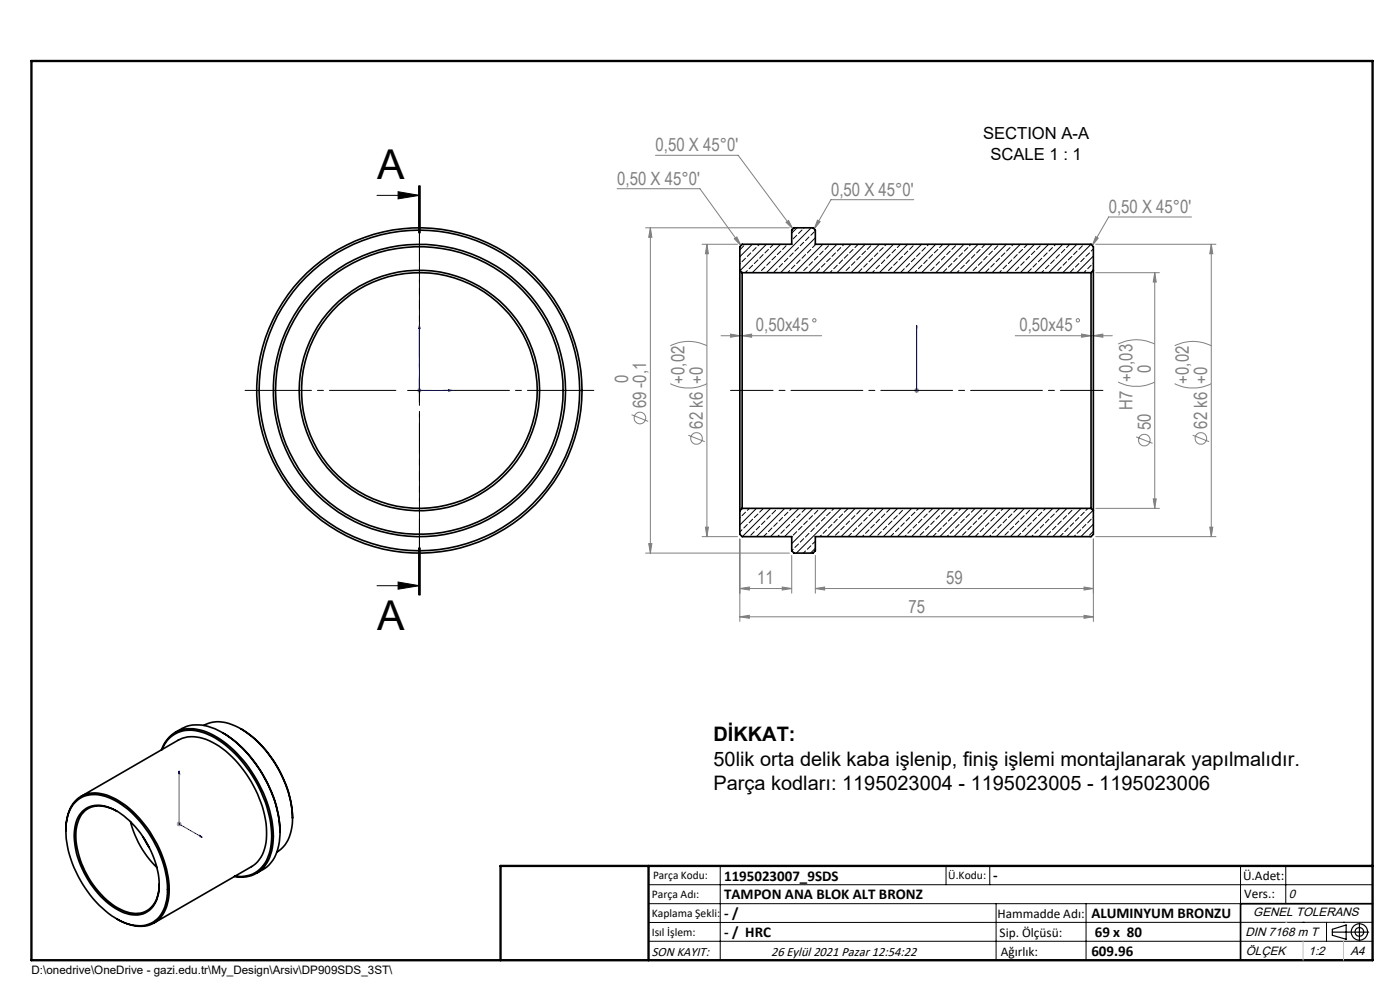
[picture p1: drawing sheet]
<svg xmlns="http://www.w3.org/2000/svg" width="297mm" height="210mm" viewBox="0 0 297 210" stroke-linecap="round" stroke-linejoin="round" font-family="sans-serif">
<g fill="none" stroke="#808080" stroke-width=".21">
<path d="M139.1 32.9h17.5l11.6 15.7M130.9 40h17.6l8.7 12.1M136.9 48.3h30.6M138 48.3l.3 2h-.7zM138 48.3v69M148.9 51.8h7.6M150 51.8l.3 2h-.7zM150 51.8v62M155.8 50.7l.5-.4 .9 1.8zM166.8 47.2l.5-.4 .9 1.8zM173.4 46.7l.6 .3-1.3 1.6zM193.9 42.4h-17.6l-3.6 6.2"/>
<path d="M232.4 50.2l.6 .3-1.3 1.6zM232.4 57.8h13.6M232.4 51.8h25.6M245 57.8l.3 2h-.6zM245 57.8v50M252.8 46h-17.6l-3.5 6.1M257 51.8l.3 2h-.7zM257 51.8v62M142.2 73.3a8.6 8.6 0 0 1 7.8 0M153 71.2h21.3M155 70.9l2 .3-2 .3zM157.4 71.2l2.1-.3v.6z"/>
<path d="M215.4 71.2h20.6M229.4 70.9l2.1 .3-2.1 .3zM232 71.2l2-.3v.6zM237.2 73a8.6 8.6 0 0 1 7.8 0M249.2 73.3a8.6 8.6 0 0 1 7.8 0M88.5 82.8h1M88.6 82.5l.7 .7M89 82.3v1M89.3 82.5l-.7 .7M134 88l3.5 1.4M142.2 81.4a8.6 8.6 0 0 0 7.8 0M146 92.3l3.5 1.4"/>
<path d="M194 82.8h.9M194.1 82.5l.7 .7M194.5 82.3v1M194.8 82.5l-.7 .7M237.2 81a8.6 8.6 0 0 0 7.8 0M241 92.7l3.5 1.3M249.2 81.4a8.6 8.6 0 0 0 7.8 0M253 92.3l3.5 1.4M136.9 117.3h30.6M137.6 115.3h.7l-.3 2zM148.9 113.8h7.6M149.6 111.8h.7l-.3 2z"/>
<path d="M157 114.3v17.5M168 117.8v8M173 117.8v8M232 114.3v17.5M232.4 107.8h13.6M232.4 113.8h25.6M244.7 105.8h.6l-.3 2zM256.6 111.8h.7l-.3 2zM157 130.8l2-.3v.7zM157 124.8l2-.3v.7zM157 124.8h11M157 130.8h75"/>
<path d="M165.9 124.5l2.1 .3-2.1 .4zM173 124.8l1.9-.3v.7zM173 124.8h59M230 124.5l2 .3-2 .4zM230 130.5l2 .3-2 .4zM37.5 174.8h1M37.6 174.4l.7 .7M38 174.3v1M38.3 174.4l-.7 .7"/>
<circle cx="172.7" cy="68" r=".36"/>
<circle cx="228.7" cy="68" r=".36"/>
<circle cx="135.8" cy="88.7" r="1.24"/>
<circle cx="147.8" cy="93" r="1.23"/>
<circle cx="242.8" cy="93.4" r="1.24"/>
<circle cx="254.8" cy="93" r="1.23"/>
</g>
<g fill="none" stroke="#000" stroke-width=".21">
<path d="M88.8 39.4v10M89 39.4v10M89.2 39.4v10M80 41.4h9M84.5 40.7l4.5 .7-4.5 .8zM86.5 82.8h5M89 80.3v5M88.8 116.2v10M89 116.2v10M89.2 116.2v10zM80 124.2h9M84.5 123.5l4.5 .7-4.5 .8z"/>
<path d="M137.6 187.7h153.6M137.6 191.7h153.6M137.6 199.7h153.6M152.8 183.7v20M200.7 183.7v4M210 183.7v4M211.3 191.7v12M230.4 191.7v12M263.2 183.7v20M272.8 183.7v8M276.4 195.6h.1M281.4 195.6v4.1"/>
<path d="M285 195.6h.1M291.2 195.6l-153.6 .1"/>
</g>
<g fill="none" stroke="#000" stroke-width=".25">
<path d="M282.6 197.7h7.8M282.6 197.1l3-.9v3l-3-.8zM288.4 195.8v3.8M106.2 203.7h185"/>
<circle cx="288.4" cy="197.7" r="1.74"/>
<circle cx="288.4" cy="197.7" r=".93"/>
</g>
<path d="M89 69l.1 .7h-.3zM89 69v13.8h6.9M194.5 69v.7v-.7M194.5 69v13.8M95.2 82.6l.7 .2-.7 .2zM194.5 82.6v.4zM194.5 82.8h.1M38 163.5v11.3l4.9 2.8M38 163.5l.1 .7-.2-.2zM42.4 177.2l.5 .4-.5-.1z" fill="none" stroke="#00f" stroke-width=".21"/>
<path d="M155 82.8h79" fill="none" stroke="#000" stroke-width=".21" stroke-dasharray="15.2 1.3 1.3 1.3" stroke-dashoffset="6.2"/>
<path d="M89 77.8v-32M84 82.8h-32M89 87.8v32M94 82.8h32" fill="none" stroke="#000" stroke-width=".21" stroke-dasharray="15.2 1.3 1.3 1.3" stroke-dashoffset="1.1"/>
<path d="M89 39.4v86.8" fill="none" stroke="#000" stroke-width=".21" stroke-dasharray="6.3 1.3 1.3 1.3" stroke-dashoffset=".4"/>
<path d="M291.2 191.7h-28v12" fill="none" stroke="#000" stroke-width=".35"/>
<path d="M6.7 12.9h284.5v190.8h-284.5zM137.6 183.7v20M291.2 183.7h-185v20" fill="none" stroke="#000" stroke-width=".5"/>
<path d="M276.4 199.7v4M285 199.7v4" fill="none" stroke="#c0c0c0" stroke-width=".21"/>
<path d="M272.8 195.6h.1" fill="none" stroke="#c0c0c0" stroke-width=".25"/>
<path d="M84.5 40.7l4.5 .7-4.5 .8zM84.5 123.5l4.5 .7-4.5 .8z" fill="#000"/>
<g fill="#00f">
<path d="M95.2 82.6l.7 .2-.7 .2zM89 69l.1 .7h-.3z"/>
<path d="M42.4 177.2l.5 .4-.5-.1zM38 163.5l.1 .7-.2-.2z"/>
<path d="M194.5 82.6v.4zM194.5 69v.7zM194.5 82.6v.4zM194.5 69v.7z"/>
</g>
<g fill="#808080">
<path d="M230 124.5l2 .3-2 .4zM173 124.8l1.9-.3v.7zM230 130.5l2 .3-2 .4zM157 130.8l2-.3v.7zM232 71.2l2-.3v.6zM229.4 70.9l2.1 .3-2.1 .3zM165.9 124.5l2.1 .3-2.1 .4zM157 124.8l2-.3v.7z"/>
<path d="M155.8 50.7l.5-.4 .9 1.8zM166.8 47.2l.5-.4 .9 1.8zM173.4 46.7l.6 .3-1.3 1.6zM232.4 50.2l.6 .3-1.3 1.6zM155 70.9l2 .3-2 .3zM157.4 71.2l2.1-.3v.6z"/>
<path d="M138 48.3l.3 2h-.7zM137.6 115.3h.7l-.3 2z"/>
<path d="M245 57.8l.3 2h-.6zM244.7 105.8h.6l-.3 2zM257 51.8l.3 2h-.7zM256.6 111.8h.7l-.3 2zM150 51.8l.3 2h-.7zM149.6 111.8h.7l-.3 2z"/>
</g>
<g fill="none" stroke="#000" stroke-width=".35">
<path d="M157 57.3v51M157 57.3v-5l.4-.5h10.6v-3l.5-.5h4l.5 .5v3h58.5l.5 .5v5M157 57.3l.4 .5M157.4 57.8v50M157.4 57.8h74.1M231.5 57.8v50M232 57.3v51M232 57.3l-.5 .5M157 108.3v5l.4 .5h10.6v3l.5 .5h4l.5-.5v-3h58.5l.5-.5v-5M157.4 107.8l-.4 .5M157.4 107.8h74.1M231.5 107.8l.5 .5"/>
<path d="M34.3 159.1a6.4 6.4 0 0 1 8.1-4.3 20.2 20.2 0 0 1 11 8.9 24.4 24.4 0 0 1 4.5 15.3 7.4 7.4 0 0 1-4.5 6.7l-1.8 .3-1.9-.1M34.4 159a6.4 6.4 0 0 1 8.3-3.7 20.2 20.2 0 0 1 10.3 8.5 24.2 24.2 0 0 1 4.5 15.2 7.2 7.2 0 0 1-4.5 6.6l-1.8 .3h-1.3M37.1 155.4a8.1 8.1 0 0 1 9.2-.5 26.3 26.3 0 0 1 12.2 15.8 15.2 15.2 0 0 1-.3 11.3l-1.6 1.9-2.2 1.3M43.3 153.9a6.9 6.9 0 0 1 6.6 .1 23.3 23.3 0 0 1 11.5 14.9 13 13 0 0 1-.6 9.8l-1.1 1.3-1 .7M47.2 155.4a26.6 26.6 0 0 1 11.9 17.4l.3 3.7M51.1 154.6a23.8 23.8 0 0 1 11 19M14 176.2a8 8 0 0 1 3.3-7.3 7.6 7.6 0 0 1 7.5 .7 24.3 24.3 0 0 1 11.1 19.1 7.9 7.9 0 0 1-3.1 7 7.7 7.7 0 0 1-8-.8M15.7 170.5a6.1 6.1 0 0 1 7.3-1.3 21.9 21.9 0 0 1 10.8 11.7 16.7 16.7 0 0 1 1.2 11.4 5.8 5.8 0 0 1-7.8 3.7 19.4 19.4 0 0 1-9.7-8.5 20 20 0 0 1-3.3-13.5l.5-2zM17.2 168.9l20.7-11.9a7.8 7.8 0 0 1 7.9 .9 24.1 24.1 0 0 1 10.8 19.3 7.4 7.4 0 0 1-3.2 6.6l-20.7 12M17.5 172.1a5.5 5.5 0 0 1 6.3-.6 19.5 19.5 0 0 1 10 16.9 5.5 5.5 0 0 1-4 5.6 8.8 8.8 0 0 1-7.2-2.7 19.9 19.9 0 0 1-6.8-14.8 6.6 6.6 0 0 1 1.7-4.4zM24.8 172.1a6 6 0 0 0-6.4-.4 6.6 6.6 0 0 0-2.3 5.9 19.2 19.2 0 0 0 9.6 15.4 5.3 5.3 0 0 0 6.7-.9 7.3 7.3 0 0 0 1.4-4.5M27.7 174.3a20.6 20.6 0 0 0 5.6 9.7"/>
<path d="M30.3 177.5l1.4 2.3"/>
<circle cx="89" cy="82.8" r="30.5"/>
<circle cx="89" cy="82.8" r="25.5"/>
<circle cx="89" cy="82.8" r="31"/>
<circle cx="89" cy="82.8" r="34.5"/>
<circle cx="89" cy="82.8" r="34"/>
<circle cx="89" cy="82.8" r="25"/>
</g>
<g fill="none" stroke="#000" stroke-width=".21">
<path d="M157.1 55.9l-.1 .1M157.8 52.1l-.7 .8M158.2 54.8l-.8 .7M158.5 57.4l-.4 .4M159.3 53.6l-.8 .8M159.6 51.8l-2.6 2.7M159.7 56.3l-.8 .7M160.4 52.5l-.7 .8M160.8 55.1l-.8 .8M161.1 51.8l-.3 .3M161.1 57.8h.1M161.9 54l-.8 .8"/>
<path d="M162.3 56.6l-.8 .8M162.6 51.8l-5.6 5.6M163 52.9l-.7 .7M163.4 55.5l-.7 .8M164.1 51.8l-.7 .7M164.5 54.4l-.7 .7M164.9 57l-.8 .8M165.6 51.8l-6 6M165.7 53.3l-.8 .7M166 55.9l-.7 .7M166.8 52.1l-.8 .8M167.1 54.8l-.7 .7"/>
<path d="M167.5 57.4l-.4 .4M168.3 53.6l-.8 .8M168.6 56.3l-.7 .7M169 49.9l-.7 .8M169.1 48.3l-1.1 1.2M169.4 52.5l-.8 .8M169.8 55.1l-.8 .8M170.1 48.8l-.7 .7M170.1 57.8h.1M170.5 51.4l-.7 .7M170.6 48.3l-.1 .1M170.9 54l-.8 .8"/>
<path d="M171.3 56.6l-.8 .8M171.6 50.3l-.7 .7M172 52.9l-.7 .7M172.1 48.3l-9.5 9.5M172.4 55.5l-.8 .8M172.8 49.2l-.8 .7M173 50.4l-7.4 7.4M173.1 51.8l-.7 .7M173.5 54.4l-.7 .7M173.9 57l-.8 .8M174.6 51.8l-6 6M174.6 53.3l-.7 .7"/>
<path d="M175 55.9l-.8 .7M175.8 52.1l-.8 .8M176.1 54.8l-.7 .7M176.5 57.4l-.4 .4M177.2 53.6l-.7 .8M177.6 51.8l-6 6M177.6 56.3l-.7 .7M178.4 52.5l-.8 .8M178.8 55.1l-.8 .8M179.1 51.8l-.3 .3M179.1 57.8h-.1M179.9 54l-.8 .8"/>
<path d="M180.2 56.6l-.7 .8M180.6 51.8l-6 6M181 52.9l-.8 .7M181.4 55.5l-.8 .8M182.1 51.8l-.7 .7M182.5 54.4l-.7 .7M182.8 57l-.7 .8M183.6 51.8l-6 6M183.6 53.3l-.8 .7M184 55.9l-.8 .7M184.7 52.1l-.7 .8M185.1 54.8l-.7 .7"/>
<path d="M185.5 57.4l-.5 .4M186.2 53.6l-.7 .8M186.5 51.8l-5.9 6M186.6 56.3l-.8 .7M187.4 52.5l-.8 .8M187.7 55.1l-.7 .8M188 51.8l-.3 .3M188.1 57.8h-.1M188.8 54l-.7 .8M189.2 56.6l-.7 .8M189.5 51.8l-5.9 6M190 52.9l-.8 .7"/>
<path d="M190.4 55.5l-.8 .8M191 51.8l-.6 .7M191.5 54.4l-.8 .7M191.8 57l-.7 .8M192.5 51.8l-6 6M192.6 53.3l-.8 .7M193 55.9l-.8 .7M193.7 52.1l-.7 .8M194.1 54.8l-.8 .7M194.5 57.4l-.5 .4M195.2 53.6l-.7 .8M195.5 51.8l-6 6"/>
<path d="M195.6 56.3l-.8 .7M196.3 52.5l-.7 .8M196.7 55.1l-.7 .8M197 51.8l-.3 .3M197.1 57.8h-.1M197.8 54l-.7 .8M198.2 56.6l-.8 .8M198.5 51.8l-6 6M199 52.9l-.8 .7M199.3 55.5l-.7 .8M200 51.8l-.7 .7M200.4 54.4l-.7 .7"/>
<path d="M200.8 57l-.7 .8M201.5 51.8l-6 6M201.6 53.3l-.8 .7M201.9 55.9l-.7 .7M202.7 52.1l-.8 .8M203.1 54.8l-.8 .7M203.4 57.4l-.4 .4M204.2 53.6l-.8 .8M204.5 51.8l-6 6M204.6 56.3l-.8 .7M205.3 52.5l-.7 .8M205.7 55.1l-.8 .8"/>
<path d="M206 51.8l-.3 .3M206.1 57.8h-.1M206.8 54l-.7 .8M207.2 56.6l-.8 .8M207.5 51.8l-6 6M207.9 52.9l-.7 .7M208.3 55.5l-.8 .8M209 51.8l-.7 .7M209.4 54.4l-.7 .7M209.8 57l-.7 .8M210.5 51.8l-6 6M210.5 53.3l-.7 .7"/>
<path d="M210.9 55.9l-.7 .7M211.7 52.1l-.8 .8M212.1 54.8l-.8 .7M212.4 57.4l-.4 .4M213.2 53.6l-.8 .8M213.5 51.8l-6 6M213.5 56.3l-.7 .7M214.3 52.5l-.8 .8M214.7 55.1l-.8 .8M215 51.8l-.3 .3M215.1 57.8h-.1M215.8 54l-.7 .8"/>
<path d="M216.1 56.6l-.7 .8M216.5 51.8l-6 6M216.9 52.9l-.8 .7M217.3 55.5l-.8 .8M218 51.8l-.7 .7M218.4 54.4l-.7 .7M218.8 57l-.8 .8M219.5 51.8l-6 6M219.5 53.3l-.7 .7M219.9 55.9l-.8 .7M220.7 52.1l-.8 .8M221 54.8l-.7 .7"/>
<path d="M221.4 57.4l-.5 .4M222.1 53.6l-.7 .8M222.5 51.8l-6 6M222.5 56.3l-.7 .7M223.3 52.5l-.8 .8M223.7 55.1l-.8 .8M224 51.8l-.3 .3M224 57.8h-.1M224.8 54l-.8 .8M225.1 56.6l-.7 .8M225.5 51.8l-6 6M225.9 52.9l-.8 .7"/>
<path d="M226.3 55.5l-.8 .8M226.9 51.8l-.6 .7M227.4 54.4l-.8 .7M227.8 57l-.8 .8M228.5 51.8l-6 6M228.5 53.3l-.7 .7M228.9 55.9l-.8 .7M229.6 52.1l-.7 .8M230 54.8l-.7 .7M230.4 57.4l-.5 .4M231.1 53.6l-.7 .8M231.5 51.8l-6 6"/>
<path d="M231.5 56.3l-.7 .7M232 54.3l-3.6 3.5M232 57.3l-.6 .5M232 52.8l-.5 .5M232 55.8l-.1 .1M157.1 109.8h-.1M157.4 112.4l-.4 .4M157.5 107.8l-.5 .6M158.2 108.6l-.8 .8M158.5 111.3l-.7 .7M159 107.8l-.5 .5M159.7 110.1l-.8 .8"/>
<path d="M160 112.8l-.7 .7M160.5 107.8l-3.5 3.6M160.8 109l-.8 .8M161.1 111.6l-.7 .8M161.9 107.9l-.8 .7M162.3 110.5l-.8 .8M162.7 113.1l-.7 .7M163.4 109.4l-.7 .7M163.5 107.8l-6 6M163.8 112l-.8 .8M164.5 108.3l-.7 .7M164.9 110.9l-.8 .7"/>
<path d="M165 107.8l-.1 .1M165.3 113.5l-.3 .3M166 109.8l-.7 .7M166.4 112.4l-.7 .7M166.5 107.8l-6 6M167.1 108.6l-.7 .8M167.5 111.3l-.7 .7M168 107.8l-.5 .5M168.3 116.5l-.3 .3M168.6 110.1l-.7 .8M169 112.8l-.7 .7M169.4 115.4l-.8 .7"/>
<path d="M169.5 107.8l-6.1 6M169.8 109l-.8 .8M170.1 111.6l-.7 .8M170.5 114.3l-.7 .7M170.9 107.9l-.8 .7M170.9 116.9l-.5 .4M171.3 110.5l-.8 .8M171.6 113.1l-.7 .8M172 115.8l-.7 .7M172.4 109.4l-.8 .7M172.4 107.8l-6 6M172.8 112l-.8 .8"/>
<path d="M173 116.3l-1.1 1M173 114.8l-.6 .6M173.5 108.3l-.7 .7M173.9 110.9l-.8 .7M174 107.8l-.1 .1M174.2 113.5l-.3 .3M175 109.8l-.8 .7M175.4 112.4l-.8 .7M175.4 107.8l-7.4 7.5M176.1 108.6l-.7 .8M176.5 111.3l-.7 .7M177 107.8l-.5 .5"/>
<path d="M177.6 110.1l-.7 .8M178 112.8l-.8 .7M178.4 107.8l-9.5 9.5M178.8 109l-.8 .8M179.1 111.6l-.7 .8M179.9 107.9l-.8 .7M180.2 110.5l-.7 .8M180.6 113.1l-.7 .7M181.4 109.4l-.8 .7M181.4 107.8l-6 6M181.8 112l-.8 .8M182.5 108.3l-.7 .7"/>
<path d="M182.8 110.9l-.7 .7M182.9 107.8l-.1 .1M183.2 113.5l-.3 .3M184 109.8l-.8 .7M184.4 112.4l-.8 .7M184.4 107.8l-6 6M185.1 108.6l-.7 .8M185.5 111.3l-.8 .7M185.9 107.8l-.4 .5M186.6 110.1l-.8 .8M187 112.8l-.8 .7M187.4 107.8l-6 6"/>
<path d="M187.7 109l-.7 .8M188.1 111.6l-.7 .8M188.8 107.9l-.7 .7M189.2 110.5l-.7 .8M189.6 113.1l-.7 .7M190.4 109.4l-.8 .7M190.4 107.8l-6 6M190.7 112l-.7 .8M191.5 108.3l-.8 .7M191.8 110.9l-.7 .7M191.9 107.8l-.1 .1M192.2 113.5l-.3 .3"/>
<path d="M193 109.8l-.8 .7M193.3 112.4l-.7 .7M193.4 107.8l-6 6M194.1 108.6l-.8 .8M194.5 111.3l-.8 .7M194.9 107.8l-.4 .5M195.6 110.1l-.8 .8M196 112.8l-.8 .7M196.4 107.8l-6 6M196.7 109l-.7 .8M197.1 111.6l-.8 .8M197.8 107.9l-.7 .7"/>
<path d="M198.2 110.5l-.8 .8M198.6 113.1l-.7 .7M199.3 109.4l-.7 .7M199.4 107.8l-6 6M199.7 112l-.7 .8M200.4 108.3l-.7 .7M200.8 110.9l-.7 .7M200.9 107.8l-.1 .1M201.2 113.5l-.3 .3M201.9 109.8l-.7 .7M202.3 112.4l-.7 .7M202.4 107.8l-6 6"/>
<path d="M203.1 108.6l-.8 .8M203.4 111.3l-.7 .7M203.9 107.8l-.5 .5M204.6 110.1l-.8 .8M204.9 112.8l-.7 .7M205.4 107.8l-6 6M205.7 109l-.8 .8M206.1 111.6l-.8 .8M206.8 107.9l-.7 .7M207.2 110.5l-.8 .8M207.5 113.1l-.6 .7M208.3 109.4l-.8 .7"/>
<path d="M208.4 107.8l-6 6M208.7 112l-.8 .8M209.4 108.3l-.7 .7M209.8 110.9l-.7 .7M209.9 107.8l-.1 .1M210.2 113.5l-.3 .3M210.9 109.8l-.7 .7M211.3 112.4l-.8 .7M211.4 107.8l-6 6M212.1 108.6l-.8 .8M212.4 111.3l-.7 .7M212.9 107.8l-.5 .5"/>
<path d="M213.5 110.1l-.7 .8M213.9 112.8l-.7 .7M214.3 107.8l-5.9 6M214.7 109l-.8 .8M215.1 111.6l-.8 .8M215.8 107.9l-.7 .7M216.1 110.5l-.7 .8M216.5 113.1l-.7 .7M217.3 109.4l-.8 .7M217.3 107.8l-6 6M217.7 112l-.8 .8M218.4 108.3l-.7 .7"/>
<path d="M218.8 110.9l-.8 .7M218.9 107.8l-.1 .1M219.1 113.5l-.3 .3M219.9 109.8l-.8 .7M220.3 112.4l-.8 .7M220.3 107.8l-6 6M221 108.6l-.7 .8M221.4 111.3l-.7 .7M221.8 107.8l-.4 .5M222.5 110.1l-.7 .8M222.9 112.8l-.8 .7M223.3 107.8l-6 6"/>
<path d="M223.7 109l-.8 .8M224 111.6l-.7 .8M224.8 107.9l-.8 .7M225.1 110.5l-.7 .8M225.5 113.1l-.7 .7M226.3 109.4l-.8 .7M226.3 107.8l-6 6M226.6 112l-.7 .8M227.4 108.3l-.8 .7M227.8 110.9l-.8 .7M227.8 107.8v.1M228.1 113.5l-.3 .3"/>
<path d="M228.9 109.8l-.8 .7M229.3 112.4l-.8 .7M229.3 107.8l-6 6M230 108.6l-.7 .8M230.4 111.3l-.8 .7M230.8 107.8l-.4 .5M231.5 110.1l-.7 .8M231.9 108.3l-5.6 5.5M231.9 112.8l-.8 .7M232 111.2l-2.7 2.6M232 109.7l-.1 .1"/>
</g>
<g font-size="8.7">
<text x="80" y="37.9">A</text>
<text x="80" y="133.6">A</text>
</g>
<g font-size="4.2">
<text x="151.4" y="157.2">DİKKAT:</text>
<text x="151.4" y="162.4">50lik orta delik kaba işlenip, finiş işlemi montajlanarak yapılmalıdır.</text>
<text x="151.4" y="167.6">Parça kodları: 1195023004 - 1195023005 - 1195023006</text>
</g>
<g font-size="3.9" fill="#808080">
<text x="139.1" y="32.1">0,50 X 45°0'</text>
<text x="130.9" y="39.1">0,50 X 45°0'</text>
<text x="176.3" y="41.5">0,50 X 45°0'</text>
<text x="235.2" y="45.1">0,50 X 45°0'</text>
<text x="160.4" y="70.3">0,50x45</text>
<text x="216.3" y="70.3">0,50x45</text>
<text x="133.2" y="81.1" transform="rotate(-90 133.2 81.1)">0</text>
<text x="145.2" y="81.4" transform="rotate(-90 145.2 81.4)">+0,02</text>
<text x="244.1" y="79.2" transform="rotate(-90 244.1 79.2)">0</text>
<text x="252.2" y="81.4" transform="rotate(-90 252.2 81.4)">+0,02</text>
<text x="137.1" y="86.6" transform="rotate(-90 137.1 86.6)">69 -0,1</text>
<text x="240.2" y="86.9" transform="rotate(-90 240.2 86.9)">H7 +0,03</text>
<text x="149.1" y="91" transform="rotate(-90 149.1 91)">62 k6 +0</text>
<text x="244.1" y="91.3" transform="rotate(-90 244.1 91.3)">50</text>
<text x="256.1" y="91" transform="rotate(-90 256.1 91)">62 k6 +0</text>
<text x="160.6" y="123.9">11</text>
<text x="200.7" y="123.9">59</text>
<text x="192.7" y="129.9">75</text>
</g>
<g font-size="3.5">
<text x="208.5" y="29.5">SECTION A-A</text>
<text x="210.1" y="34">SCALE 1 : 1</text>
</g>
<g font-size="3.2">
<text x="153.6" y="186.8">1195023007_9SDS</text>
<text x="153.6" y="190.8">TAMPON ANA BLOK ALT BRONZ</text>
<text x="210.7" y="186.6">-</text>
<text x="153.6" y="194.8">- /</text>
<text x="231.5" y="194.8">ALUMINYUM BRONZU</text>
<text x="153.6" y="198.8">- / HRC</text>
<text x="231.5" y="202.8">609.96</text>
<text x="232.2" y="198.7">69 x 80</text>
</g>
<g font-size="2.8">
<text x="263.7" y="186.7">Ü.Adet:</text>
<text x="263.9" y="190.5">Vers.:</text>
<text x="211.6" y="194.8">Hammadde Adı:</text>
<text x="138.3" y="202.8">SON KAYIT:</text>
<text x="163.6" y="202.8">26 Eylül 2021 Pazar 12:54:22</text>
<text x="212.1" y="198.7">Sip. Ölçüsü:</text>
<text x="212.3" y="202.7">Ağırlık:</text>
</g>
<g font-size="2.6">
<text x="273.4" y="190.4">0</text>
<text x="265.9" y="194.4">GENEL TOLERANS</text>
<text x="264.2" y="198.5">DIN 7168 m T</text>
<text x="264.3" y="202.6">ÖLÇEK</text>
<text x="277.6" y="202.6">1:2</text>
<text x="286.5" y="202.6">A4</text>
</g>
<g font-size="2.5">
<text x="138.3" y="190.5">Parça Adı:</text>
<text x="138.5" y="186.5">Parça Kodu:</text>
<text x="201.2" y="186.5">Ü.Kodu:</text>
<text x="138.3" y="194.5">Kaplama Şekli:</text>
<text x="138.3" y="198.6">Isıl İşlem:</text>
<text x="6.7" y="206.7">D:\onedrive\OneDrive - gazi.edu.tr\My_Design\Arsiv\DP909SDS_3ST\</text>
</g>
</svg>
